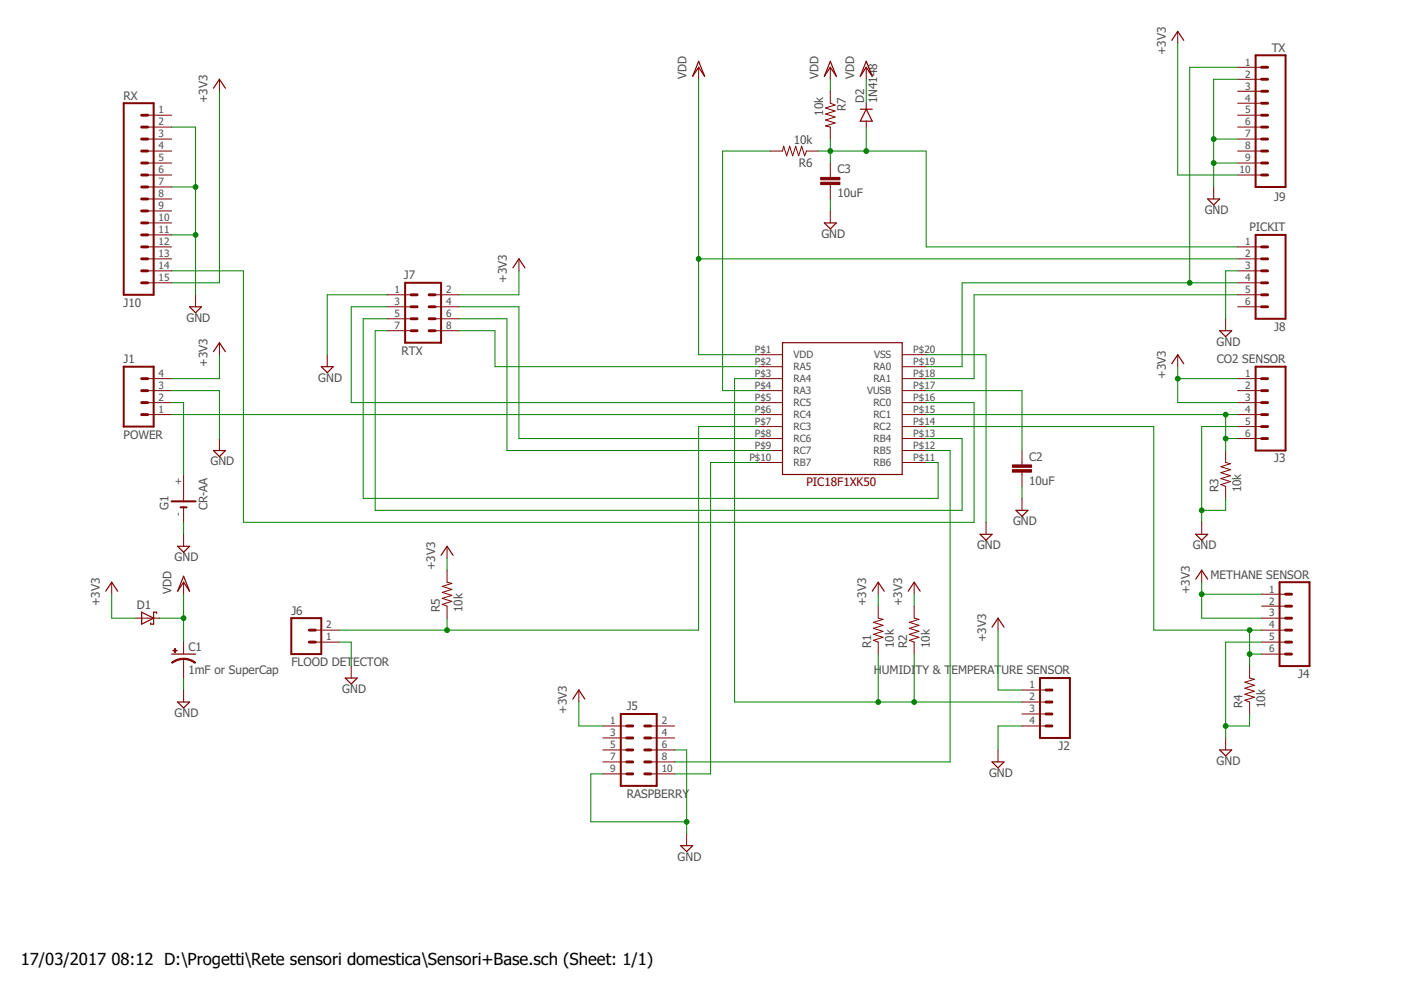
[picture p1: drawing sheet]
<svg xmlns="http://www.w3.org/2000/svg" width="297mm" height="210mm" viewBox="0 0 297 210" stroke-linecap="round" stroke-linejoin="round" font-family="sans-serif">
<g fill="none" stroke="#800000" stroke-width=".21">
<path d="M46.5 16.8v2.5M148.1 14.3v2.5M176 19.3v2.6l1.1 .4-2.1 .6 2.1 .6-2.1 .7 2.1 .6-2.1 .6 2.1 .7-2.1 .6 1 .2v2.6M176 14.3v2.5M183.7 14.3v2.5M249.7 6.6v2.6M262.4 14.3h5.1M262.4 16.8h5.1M262.4 19.3h5.1M31.3 32h5.1M31.3 24.4h5.1M31.3 26.9h5.1"/>
<path d="M31.3 29.5h5.1M31.3 34.6h5.1M31.3 37.1h5.1M31.3 39.6h5.1M163.4 32h2.5l.3-1 .6 2 .6-2 .7 2 .6-2 .6 2 .7-2 .6 2 .4-1h2.5M176 34.6v3M176 39.1v3.1M183.7 21.9v1.3M183.7 25.7v1.2M257.3 39.6v2.6M262.4 32h5.1M262.4 21.9h5.1"/>
<path d="M262.4 24.4h5.1M262.4 26.9h5.1M262.4 29.5h5.1M262.4 34.6h5.1M262.4 37.1h5.1M31.3 52.3h5.1M31.3 54.9h5.1M31.3 57.4h5.1M31.3 60h5.1M31.3 42.2h5.1M31.3 44.7h5.1M31.3 47.3h5.1"/>
<path d="M31.3 49.8h5.1M110 54.9v2.5M176 44.7v2.6M262.4 52.3h5.1M262.4 54.9h5.1M262.4 57.4h5.1M262.4 60h5.1M41.5 62.5v2.5M46.5 72.7v2.5M69.4 75.2v2.5M82.1 62.5h5.1M82.1 65h5.1"/>
<path d="M82.1 67.6h5.1M82.1 70.1h5.1M92.2 62.5h5.1M92.2 65h5.1M92.2 67.6h5.1M92.2 70.1h5.1M160.8 75.2h5.1M160.8 77.7h5.1M191.3 75.2h5.1M191.3 77.7h5.1M249.7 75.2v2.5M259.9 67.6v2.5"/>
<path d="M262.4 62.5h5.1M262.4 65h5.1M31.3 80.3h5.1M31.3 82.8h5.1M31.3 85.4h5.1M31.3 87.9h5.1M46.5 93v2.5M160.8 80.3h5.1M160.8 82.8h5.1M160.8 85.4h5.1M160.8 87.9h5.1M160.8 90.4h5.1"/>
<path d="M160.8 93h5.1M160.8 95.5h5.1M160.8 98.1h5.1M191.3 80.3h5.1M191.3 82.8h5.1M191.3 85.4h5.1M191.3 87.9h5.1M191.3 90.4h5.1M191.3 93h5.1M191.3 95.5h5.1M191.3 98.1h5.1M216.7 95.5v3.1"/>
<path d="M259.9 95.5v2.6l1 .2-2.1 .7 2.1 .6-2.1 .6 2.1 .7-2.1 .6 2.1 .6-2.1 .6 1.1 .4v2.6M262.4 80.3h5.1M262.4 82.8h5.1M262.4 85.4h5.1M262.4 87.9h5.1M262.4 90.4h5.1M262.4 93h5.1M38.9 100.6v5.7M38.9 107.6v3.1M38.9 113.3v2.5M94.8 115.8v2.6M209.1 110.7v2.6"/>
<path d="M216.7 100.1v3M216.7 105.7v2.5M254.8 110.7v2.6M23.7 123.4v2.6M28.8 131.1h5M38.9 123.4v2.6M38.9 136.1v2.6M38.9 139.7v4.1M66.8 133.6h5.1M66.8 136.1h5.1M94.8 120.9v2.5l1 .3-2 .6 2 .7-2 .6 2 .6-2 .7 2 .6-2 .6 1 .4v2.6M186.2 128.5v2.6l1 .2-2 .7 2 .6-2 .6 2 .7-2 .6 2 .6-2 .7 1 .3v2.6"/>
<path d="M186.2 123.4v2.6M193.8 128.5v2.6l1 .2-2 .7 2 .6-2 .6 2 .7-2 .6 2 .6-2 .7 1 .3v2.6M193.8 123.4v2.6M211.6 131.1v2.5M254.8 120.9v2.5M267.5 126h5.1M267.5 128.5h5.1M267.5 131.1h5.1M267.5 133.6h5.1M267.5 136.1h5.1M267.5 138.7h5.1M38.9 146.3v2.5"/>
<path d="M74.5 141.2v2.6M122.7 146.3v2.5M127.8 153.9h5.1M127.8 159h5.1M127.8 156.5h5.1M138 153.9h5M138 159h5M138 156.5h5M211.6 159v2.5M216.7 146.3h5.1M216.7 148.8h5.1M216.7 151.4h5.1"/>
<path d="M216.7 153.9h5.1M259.9 156.5v2.5M264.9 141.2v2.6l1.1 .2-2.1 .7 2.1 .6-2.1 .6 2.1 .7-2.1 .6 2.1 .6-2.1 .7 1 .3v2.6M127.8 164.1h5.1M127.8 161.5h5.1M138 164.1h5M138 161.5h5M145.6 176.8v2.5"/>
</g>
<g fill="none" stroke="#800000" stroke-width=".25">
<path d="M45.3 18.7l1.2-1.9 1.3 1.9M148.1 13l1.3 3.2-1.3-1.9-1.2 1.9zM176 13l1.3 3.2-1.3-1.9-1.2 1.9zM183.7 13l1.2 3.2-1.2-1.9-1.3 1.9zM248.4 8.6l1.3-2 1.3 2M182.4 23.2h2.5M183.7 23.2l1.2 2.5h-2.5zM108.8 56.8l1.2-1.9 1.3 1.9M174.8 47.3h2.5l-1.3 1.2zM256.1 42.2h2.5l-1.3 1.3zM40.2 65h2.5l-1.2 1.3zM45.3 74.6l1.2-1.9 1.3 1.9"/>
<path d="M68.1 77.7h2.6l-1.3 1.3zM165.9 72.7h25.4v27.9h-25.4zM248.4 77.1l1.3-1.9 1.3 1.9M258.6 70.1h2.5l-1.2 1.3zM45.3 95.5h2.5l-1.3 1.3zM37.7 115.8h2.5l-1.3 1.3zM93.5 117.7l1.3-1.9 1.3 1.9M207.8 113.3h2.5l-1.2 1.3zM215.4 108.2h2.6l-1.3 1.3zM253.5 113.3h2.6l-1.3 1.3zM22.4 125.3l1.3-1.9 1.3 1.9M30 129.8l2.6 1.3-2.6 1.2z"/>
<path d="M33.2 130v-.2h-.6v2.5h-.7v-.2M36.4 138.7h5.1M38.9 122.2l1.3 3.1-1.3-1.9-1.2 1.9zM184.9 125.3l1.3-1.9 1.3 1.9M192.6 125.3l1.2-1.9 1.3 1.9M210.3 133l1.3-1.9 1.3 1.9M253.5 122.8l1.3-1.9 1.3 1.9M37.7 148.8h2.5l-1.3 1.3zM73.2 143.8h2.5l-1.2 1.2zM121.5 148.2l1.2-1.9 1.3 1.9M258.6 159h2.5l-1.2 1.3zM144.3 179.3h2.6l-1.3 1.3z"/>
<path d="M210.3 161.5h2.6l-1.3 1.3z"/>
</g>
<g fill="none" stroke="#800000" stroke-width=".61">
<path d="M267.5 19.3h1.3M267.5 16.8h1.3M267.5 14.3h1.3M30 24.4h1.3M30 26.9h1.3M30 29.5h1.3M30 32h1.3M30 34.6h1.3M30 37.1h1.3M30 39.6h1.3M267.5 24.4h1.3M267.5 21.9h1.3"/>
<path d="M267.5 26.9h1.3M267.5 29.5h1.3M267.5 32h1.3M267.5 34.6h1.3M267.5 37.1h1.3M30 57.4h1.3M30 54.9h1.3M30 52.3h1.3M30 60h1.3M30 42.2h1.3M30 44.7h1.3M30 47.3h1.3"/>
<path d="M30 49.8h1.3M267.5 57.4h1.3M267.5 54.9h1.3M267.5 52.3h1.3M267.5 60h1.3M87.2 67.6h1.2M87.2 65h1.2M87.2 62.5h1.2M87.2 70.1h1.2M91 67.6h1.2M91 65h1.2M91 62.5h1.2"/>
<path d="M91 70.1h1.2M267.5 65h1.3M267.5 62.5h1.3M30 82.8h1.3M30 85.4h1.3M30 87.9h1.3M30 80.3h1.3M267.5 82.8h1.3M267.5 85.4h1.3M267.5 87.9h1.3M267.5 80.3h1.3M267.5 90.4h1.3"/>
<path d="M267.5 93h1.3M65.6 136.1h1.2M65.6 133.6h1.2M272.6 131.1h1.2M272.6 128.5h1.2M272.6 126h1.2M272.6 136.1h1.2M272.6 133.6h1.2M272.6 138.7h1.2M132.9 153.9h1.3M132.9 159h1.3M132.9 156.5h1.3"/>
<path d="M136.7 153.9h1.3M136.7 159h1.3M136.7 156.5h1.3M221.8 151.4h1.2M221.8 148.8h1.2M221.8 146.3h1.2M221.8 153.9h1.2M132.9 161.5h1.3M132.9 164.1h1.3M136.7 161.5h1.3M136.7 164.1h1.3"/>
</g>
<path d="M266.2 11.7h6.4v27.9h-6.4zM26.2 21.9h6.4v40.6h-6.4zM85.9 60h7.6v12.7h-7.6zM266.2 49.8h6.4v17.8h-6.4zM26.2 77.7h6.4v12.7h-6.4zM266.2 77.7h6.4v17.8h-6.4zM36.4 106.3h5.1M38.3 107.6h1.3M61.8 131.1h6.3v7.6h-6.3zM271.3 123.4h6.3v17.8h-6.3zM131.6 151.4h7.6v15.2h-7.6zM220.5 143.8h6.3v12.7h-6.3z" fill="none" stroke="#800000" stroke-width=".42"/>
<g fill="#800000" stroke="#800000" stroke-width=".21">
<path d="M38.9 139.6l1.4 .2 1.2 .6-.2 .2-1.4-.6-1-.2z" fill-rule="evenodd"/>
<path d="M36.4 140.4l1.2-.6 1.3-.2v.2l-1 .2-1.4 .6z" fill-rule="evenodd"/>
</g>
<g fill="#800000" stroke="#800000" stroke-width=".21">
<path d="M36.7 137.9h.8v.1h-.8z"/>
<path d="M37 137.5h.2v.9h-.2z"/>
<path d="M214.7 99.6h4v.5h-4z"/>
<path d="M214.7 98.6h4v.5h-4z"/>
<path d="M174 38.6h4.1v.5h-4.1z"/>
<path d="M174 37.6h4.1v.5h-4.1z"/>
</g>
<g fill="none" stroke="#008000" stroke-width=".21">
<path d="M46.5 19.3v40.7h-10.1M148.1 16.8v58.4h12.7M176 16.8v2.5M183.7 16.8v5.1M249.7 9.2v27.9h12.7M262.4 16.8h-5.1v22.8M262.4 14.3h-10.2v45.7M36.4 26.9h5.1v35.6M36.4 39.6h5.1M163.4 32h-10.2v50.8h7.6M173.5 32h22.9v20.3h66M176 29.5v5.1"/>
<path d="M183.7 26.9v5.1M257.3 29.5h5.1M257.3 34.6h5.1M36.4 57.4h15.2v53.3h154.9v-25.3h-10.1M36.4 49.8h5.1M110 57.4v5.1h-12.7M148.1 54.9h114.3M176 42.2v2.5M262.4 57.4h-2.5v10.2M262.4 60h-58.4v17.7h-7.6M46.5 75.2v5.1h-10.1M82.1 62.5h-12.7v12.7"/>
<path d="M82.1 70.1h-2.6v38.1h124.5v-15.2h-7.6M82.1 65h-7.6v20.4h86.3M82.1 67.6h-5.1v38.1h121.9v-7.6h-2.5M97.3 65h12.7v28h50.8M97.3 67.6h10.2v27.9h55.9M97.3 70.1h7.6v7.6h55.9M196.4 75.2h12.7v35.5M249.7 77.7v7.7h12.7M262.4 62.5h-55.9v17.8h-10.1M36.4 82.8h10.1v10.2M36.4 85.4h2.5v15.2M36.4 87.9h124.4"/>
<path d="M160.8 90.4h-12.7v43.2h-76.2M160.8 98.1h-10.1v66h-7.7M160.8 80.3h-5.1v68.5h61M196.4 82.8h20.3v12.7M196.4 90.4h48.2v43.2h22.9M196.4 95.5h5v66h-58.4M196.4 87.9h66M249.7 80.3h12.7M259.9 87.9v7.6M259.9 93h2.5M262.4 90.4h-7.6v20.3M38.9 110.7v2.6"/>
<path d="M94.8 118.4v2.5M216.7 103.1v2.6M259.9 105.7v2.5h-5.1M23.7 126v5.1h5.1M33.8 131.1h5.1M38.9 126v10.1M71.9 136.1h2.6v5.1M94.8 131.1v2.5M186.2 126v2.5M186.2 138.7v10.1M193.8 126v2.5M193.8 138.7v10.1"/>
<path d="M211.6 133.6v12.7h5.1M254.8 123.4v7.7h12.7M254.8 126h12.7M264.9 133.6v7.6M264.9 138.7h2.6M267.5 136.1h-7.6v20.4M38.9 143.8v2.5M122.7 148.8v5.1h5.1M143 159h2.6v17.8M216.7 153.9h-5.1v5.1M264.9 151.4v2.5h-5M127.8 164.1h-2.5v10.1h20.3"/>
</g>
<g fill="#008000" stroke="#008000" stroke-width=".21">
<circle cx="254.8" cy="108.2" r=".51"/>
<circle cx="259.9" cy="153.9" r=".51"/>
<circle cx="145.6" cy="174.2" r=".51"/>
<circle cx="257.3" cy="29.5" r=".51"/>
<circle cx="257.3" cy="34.6" r=".51"/>
<circle cx="41.5" cy="39.6" r=".51"/>
<circle cx="41.5" cy="49.8" r=".51"/>
<circle cx="249.7" cy="80.3" r=".51"/>
<circle cx="254.8" cy="126" r=".51"/>
<circle cx="193.8" cy="148.8" r=".51"/>
<circle cx="186.2" cy="148.8" r=".51"/>
<circle cx="259.9" cy="93" r=".51"/>
<circle cx="259.9" cy="87.9" r=".51"/>
<circle cx="264.9" cy="138.7" r=".51"/>
<circle cx="264.9" cy="133.6" r=".51"/>
<circle cx="94.8" cy="133.6" r=".51"/>
<circle cx="148.1" cy="54.9" r=".51"/>
<circle cx="38.9" cy="131.1" r=".51"/>
<circle cx="252.2" cy="60" r=".51"/>
<circle cx="176" cy="32" r=".51"/>
<circle cx="183.7" cy="32" r=".51"/>
</g>
<g font-size="3.5">
<text x="4.4" y="204.5">17/03/2017</text>
<text x="23.6" y="204.5">08:12 D:\Progetti\Rete sensori domestica\Sensori+Base.sch (Sheet: 1/1)</text>
</g>
<g font-size="2.5" fill="#505050">
<text x="247.2" y="11.7" transform="rotate(-90 247.2 11.7)">+3V3</text>
<text x="269.6" y="11">TX</text>
<text x="145.6" y="16.8" transform="rotate(-90 145.6 16.8)">VDD</text>
<text x="173.5" y="16.8" transform="rotate(-90 173.5 16.8)">VDD</text>
<text x="181.1" y="16.8" transform="rotate(-90 181.1 16.8)">VDD</text>
<text x="26.2" y="21.1">RX</text>
<text x="44" y="21.9" transform="rotate(-90 44 21.9)">+3V3</text>
<text x="179.3" y="23.5" transform="rotate(-90 179.3 23.5)">R7</text>
<text x="183.2" y="21.9" transform="rotate(-90 183.2 21.9)">D2</text>
<text x="186" y="21.9" transform="rotate(-90 186 21.9)">1N4148</text>
<text x="174.5" y="24.6" transform="rotate(-90 174.5 24.6)">10k</text>
<text x="168.3" y="30.5">10k</text>
<text x="169.3" y="35.3">R6</text>
<text x="177.6" y="41.8">10uF</text>
<text x="177.6" y="36.7">C3</text>
<text x="255.4" y="45.4">GND</text>
<text x="270.2" y="42.7">J9</text>
<text x="174.1" y="50.4">GND</text>
<text x="264.9" y="49">PICKIT</text>
<text x="85.6" y="59.2">J7</text>
<text x="107.5" y="60" transform="rotate(-90 107.5 60)">+3V3</text>
<text x="26.2" y="65">J10</text>
<text x="39.6" y="68.2">GND</text>
<text x="270.2" y="70.1">J8</text>
<text x="26.2" y="77">J1</text>
<text x="44" y="77.7" transform="rotate(-90 44 77.7)">+3V3</text>
<text x="85.1" y="75.2">RTX</text>
<text x="258" y="73.3">GND</text>
<text x="258" y="77">CO2 SENSOR</text>
<text x="67.5" y="80.9">GND</text>
<text x="247.2" y="80.3" transform="rotate(-90 247.2 80.3)">+3V3</text>
<text x="26.2" y="93">POWER</text>
<text x="44.6" y="98.7">GND</text>
<text x="218.2" y="97.7">C2</text>
<text x="270.2" y="98.1">J3</text>
<text x="218.2" y="102.8">10uF</text>
<text x="258.4" y="104.4" transform="rotate(-90 258.4 104.4)">R3</text>
<text x="263.2" y="104.4" transform="rotate(-90 263.2 104.4)">10k</text>
<text x="35.7" y="108.2" transform="rotate(-90 35.7 108.2)">G1</text>
<text x="44" y="108.2" transform="rotate(-90 44 108.2)">CR-A</text>
<text x="214.8" y="111.4">GND</text>
<text x="37" y="119">GND</text>
<text x="207.2" y="116.5">GND</text>
<text x="252.9" y="116.5">GND</text>
<text x="36.4" y="126" transform="rotate(-90 36.4 126)">VDD</text>
<text x="92.2" y="120.9" transform="rotate(-90 92.2 120.9)">+3V3</text>
<text x="252.2" y="126" transform="rotate(-90 252.2 126)">+3V3</text>
<text x="256.6" y="122.7">METHANE SENSOR</text>
<text x="21.1" y="128.5" transform="rotate(-90 21.1 128.5)">+3V3</text>
<text x="29" y="129.2">D1</text>
<text x="61.8" y="130.3">J6</text>
<text x="93.3" y="129.8" transform="rotate(-90 93.3 129.8)">R5</text>
<text x="98.1" y="129.8" transform="rotate(-90 98.1 129.8)">10k</text>
<text x="183.7" y="128.5" transform="rotate(-90 183.7 128.5)">+3V3</text>
<text x="191.3" y="128.5" transform="rotate(-90 191.3 128.5)">+3V3</text>
<text x="184.7" y="137.4" transform="rotate(-90 184.7 137.4)">R1</text>
<text x="189.5" y="137.4" transform="rotate(-90 189.5 137.4)">10k</text>
<text x="192.3" y="137.4" transform="rotate(-90 192.3 137.4)">R2</text>
<text x="197.1" y="137.4" transform="rotate(-90 197.1 137.4)">10k</text>
<text x="209.1" y="136.1" transform="rotate(-90 209.1 136.1)">+3V3</text>
<text x="39.9" y="142.9">1mF or SuperCap</text>
<text x="39.9" y="138">C1</text>
<text x="61.8" y="141.2">FLOOD DET</text>
<text x="74.9" y="141.2">ECTOR</text>
<text x="185.3" y="143">HUMIDI</text>
<text x="194.1" y="143">TY &amp; T</text>
<text x="201.7" y="143">EMPERAT</text>
<text x="212.3" y="143">URE SENSOR</text>
<text x="275.2" y="143.8">J4</text>
<text x="72.6" y="146.9">GND</text>
<text x="37" y="152">GND</text>
<text x="120.2" y="151.4" transform="rotate(-90 120.2 151.4)">+3V3</text>
<text x="132.9" y="150.6">J5</text>
<text x="263.4" y="150.1" transform="rotate(-90 263.4 150.1)">R4</text>
<text x="268.2" y="150.1" transform="rotate(-90 268.2 150.1)">10k</text>
<text x="224.5" y="159">J2</text>
<text x="209.7" y="164.7">GND</text>
<text x="258" y="162.2">GND</text>
<text x="132.9" y="169.2">RASPBERRY</text>
<text x="143.7" y="182.5">GND</text>
</g>
<text font-size="2.5" fill="#800000" x="171" y="103.1">PIC18F1XK50</text>
<g font-size="2.1" fill="#505050">
<text x="264" y="13.9">1</text>
<text x="264" y="16.4">2</text>
<text x="264" y="19">3</text>
<text x="264" y="21.5">4</text>
<text x="33.6" y="24.1">1</text>
<text x="33.6" y="26.6">2</text>
<text x="33.6" y="29.1">3</text>
<text x="264" y="24.1">5</text>
<text x="264" y="26.6">6</text>
<text x="264" y="29.1">7</text>
<text x="33.6" y="31.7">4</text>
<text x="33.6" y="34.2">5</text>
<text x="264" y="31.7">8</text>
<text x="264" y="34.2">9</text>
<text x="33.6" y="36.8">6</text>
<text x="33.6" y="39.3">7</text>
<text x="33.6" y="41.8">8</text>
<text x="262.8" y="36.8">10</text>
<text x="33.6" y="44.4">9</text>
<text x="33.6" y="46.9">10</text>
<text x="33.6" y="49.5">11</text>
<text x="33.6" y="52">12</text>
<text x="264" y="52">1</text>
<text x="33.6" y="54.5">13</text>
<text x="33.6" y="57.1">14</text>
<text x="33.6" y="59.6">15</text>
<text x="264" y="54.5">2</text>
<text x="264" y="57.1">3</text>
<text x="264" y="59.6">4</text>
<text x="83.7" y="62.2">1</text>
<text x="83.7" y="64.7">3</text>
<text x="94.6" y="62.2">2</text>
<text x="94.6" y="64.7">4</text>
<text x="264" y="62.2">5</text>
<text x="264" y="64.7">6</text>
<text x="83.7" y="67.2">5</text>
<text x="83.7" y="69.8">7</text>
<text x="94.6" y="67.2">6</text>
<text x="94.6" y="69.8">8</text>
<text x="160" y="74.8">P$1</text>
<text x="160" y="77.4">P$2</text>
<text x="168.2" y="76">VDD</text>
<text x="185.3" y="76">VSS</text>
<text x="193.6" y="77.4">P$19</text>
<text x="193.6" y="74.8">P$20</text>
<text x="33.6" y="82.5">3</text>
<text x="33.6" y="79.9">4</text>
<text x="160" y="79.9">P$3</text>
<text x="160" y="82.5">P$4</text>
<text x="168.2" y="78.5">RA5</text>
<text x="168.2" y="81">RA4</text>
<text x="168.2" y="83.6">RA3</text>
<text x="183.8" y="83.6">VUSB</text>
<text x="185.2" y="81">RA1</text>
<text x="185.2" y="78.5">RA0</text>
<text x="193.6" y="82.5">P$17</text>
<text x="193.6" y="79.9">P$18</text>
<text x="264" y="79.9">1</text>
<text x="264" y="82.5">2</text>
<text x="33.6" y="87.5">1</text>
<text x="33.6" y="85">2</text>
<text x="160" y="85">P$5</text>
<text x="160" y="87.5">P$6</text>
<text x="168.2" y="86.1">RC5</text>
<text x="168.2" y="88.7">RC4</text>
<text x="185.2" y="88.7">RC1</text>
<text x="185.2" y="86.1">RC0</text>
<text x="193.6" y="87.5">P$15</text>
<text x="193.6" y="85">P$16</text>
<text x="264" y="85">3</text>
<text x="264" y="87.5">4</text>
<text x="160" y="90.1">P$7</text>
<text x="160" y="92.6">P$8</text>
<text x="160" y="95.2">P$9</text>
<text x="168.2" y="91.2">RC3</text>
<text x="168.2" y="93.7">RC6</text>
<text x="185.2" y="91.2">RC2</text>
<text x="185.2" y="93.7">RB4</text>
<text x="193.6" y="95.2">P$12</text>
<text x="193.6" y="92.6">P$13</text>
<text x="193.6" y="90.1">P$14</text>
<text x="264" y="90.1">5</text>
<text x="264" y="92.6">6</text>
<text x="158.9" y="97.7">P$10</text>
<text x="168.2" y="96.3">RC7</text>
<text x="168.2" y="98.8">RB7</text>
<text x="185.2" y="98.8">RB6</text>
<text x="185.2" y="96.3">RB5</text>
<text x="193.6" y="97.7">P$11</text>
<text x="38.6" y="102.8" transform="rotate(-90 38.6 102.8)">+</text>
<text x="38.6" y="109.4" transform="rotate(-90 38.6 109.4)">-</text>
<text x="269.1" y="125.6">1</text>
<text x="269.1" y="128.2">2</text>
<text x="269.1" y="130.7">3</text>
<text x="69.2" y="135.8">1</text>
<text x="69.2" y="133.2">2</text>
<text x="269.1" y="133.2">4</text>
<text x="269.1" y="135.8">5</text>
<text x="269.1" y="138.3">6</text>
<text x="218.3" y="145.9">1</text>
<text x="218.3" y="148.5">2</text>
<text x="129.4" y="153.6">1</text>
<text x="140.3" y="153.6">2</text>
<text x="218.3" y="151">3</text>
<text x="218.3" y="153.6">4</text>
<text x="129.4" y="161.2">7</text>
<text x="129.4" y="158.6">5</text>
<text x="129.4" y="156.1">3</text>
<text x="140.3" y="161.2">8</text>
<text x="140.3" y="158.6">6</text>
<text x="140.3" y="156.1">4</text>
<text x="129.4" y="163.7">9</text>
<text x="140.3" y="163.7">10</text>
</g>
</svg>
